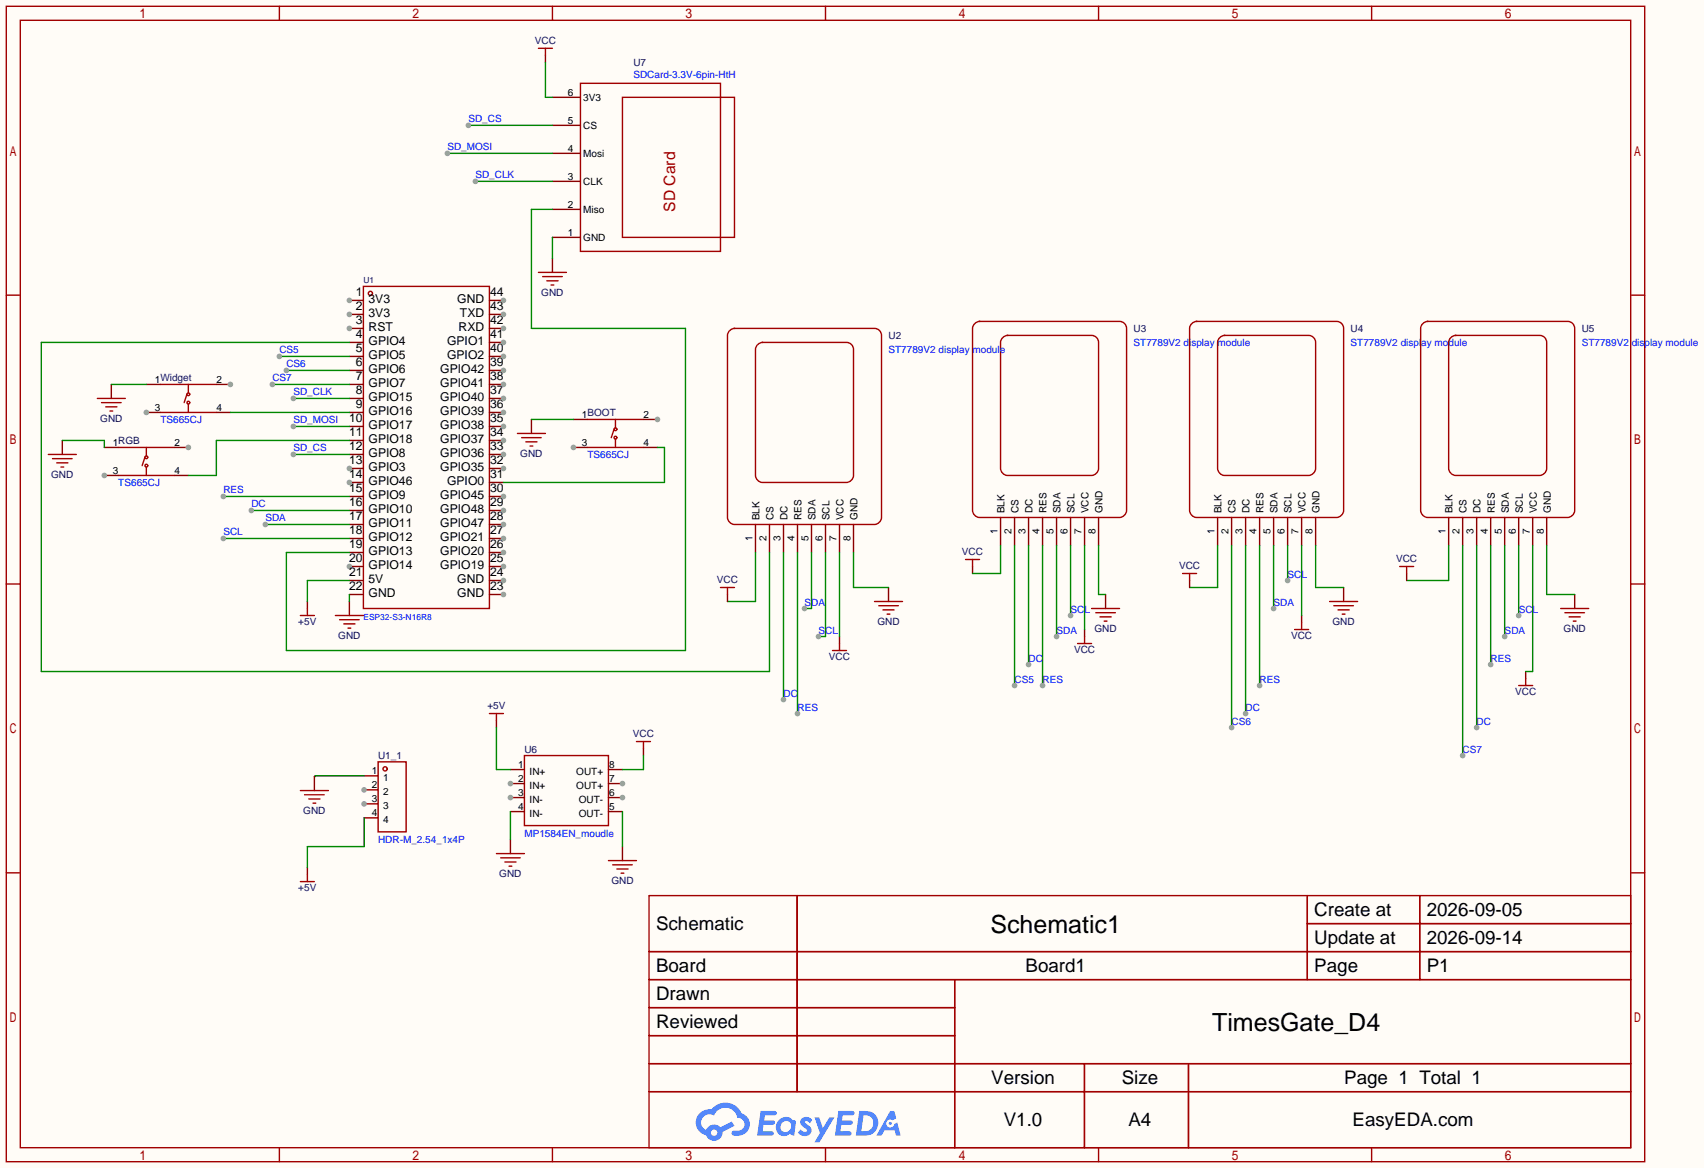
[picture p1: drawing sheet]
<svg xmlns="http://www.w3.org/2000/svg" width="309mm" height="212mm" viewBox="0 0 309 212" stroke-linecap="round" stroke-linejoin="round" font-family="sans-serif">
<path d="M0 0h309.1v211.8h-309.1z" fill="#fffcf7"/>
<g fill="none" stroke="#a10000" stroke-width=".25">
<path d="M1.1 1.1h297.2v209.6h-297.2zM3.7 3.7h292.1v204.5h-292.1zM50.7 1.1v2.6M100.2 1.1v2.6M149.7 1.1v2.6M199.3 1.1v2.6M248.8 1.1v2.6M1.1 53.5h2.6M295.8 53.5h2.5M1.1 105.9h2.6M295.8 105.9h2.5M1.1 158.3h2.6"/>
<path d="M295.8 158.3h2.5M117.7 162.4h178.1v45.8h-178.1zM117.7 172.6h178.1M117.7 177.7h178.1M144.6 162.4v35.6M173.2 177.7v30.5M237.1 162.4v15.3M237.1 167.5h58.7M257.5 162.4v15.3M117.7 182.8h55.5M117.7 192.9h178.1M117.7 187.8h55.5"/>
<path d="M117.7 198h178.1M196.7 192.9v15.3M215.6 192.9v15.3M50.7 208.2v2.5M100.2 208.2v2.5M149.7 208.2v2.5M199.3 208.2v2.5M248.8 208.2v2.5"/>
</g>
<g fill="#5487ff">
<path d="M145.5 202.8a1.3 1.3 0 0 1 1.8 .3l-.4 .6a.54 .54 0 0 0-.9-.2l.1 .2a1.58 1.58 0 0 1 1.1 1.6 1.43 1.43 0 0 1-2.5 .1l.5-.6a.64 .64 0 0 0 .5 .5 .64 .64 0 0 0 .7-.3l-.2-.2a1.6 1.6 0 0 1-1-1.6z"/>
<path d="M147.7 202.7h.9l.7 1.9 1.1-1.9h.9l-2.7 4.5h-.9l1-1.7z"/>
<path d="M138 201.5h1.6a1.31 1.31 0 0 1 1.2 .2 .4 .4 0 0 1-.3 .6h-1.8l-.1 .9h1.6a.4 .4 0 0 1 .4 .4 .4 .4 0 0 1-.4 .4h-1.7l-.2 1.2h.8a1.23 1.23 0 0 1 1.2 .2 .39 .39 0 0 1-.3 .6h-2.7z"/>
<path d="M152.1 201.5h1.6a1.32 1.32 0 0 1 1.3 .2 .39 .39 0 0 1-.4 .6h-1.7l-.2 .9h1.7a.4 .4 0 0 1 .3 .4 .4 .4 0 0 1-.4 .4h-1.7l-.2 1.2h.8a1.23 1.23 0 0 1 1.2 .2 .39 .39 0 0 1-.3 .6h-2.7z"/>
<path d="M161.5 201.5h.7l.4 1.3-.7 .4a.75 .75 0 0 0-1.1 .3 .75 .75 0 0 0 .5 1 .75 .75 0 0 0 .9-.6l.6-.3 .6 2.4h-.9l-.2-1h-1.9l-.5 1h-.9z"/>
<path d="M155.9 201.5l-.7 4.5h1.5a2.27 2.27 0 0 0 2.6-2.3 2.27 2.27 0 0 0-2.7-2.2zM156.6 202.3a1.5 1.5 0 0 1 1.8 1.5 1.5 1.5 0 0 1-1.9 1.4h-.3z"/>
<path d="M141.3 203.1a1.62 1.62 0 0 0-.4 2.1 1.62 1.62 0 0 0 2 .7l.4-.3 .3 .3 .5 .1 .3-2.5-.2-.3h-.4a1.58 1.58 0 0 0-2.5-.1zM141.9 203.6a.99 .99 0 0 1 1.6 .3 .99 .99 0 0 1-.9 1.4 .94 .94 0 0 1-1-.5 .94 .94 0 0 1 .3-1.2z"/>
<path d="M126.9 201.9a2.37 2.37 0 0 0 1.2 4 1.54 1.54 0 0 0 1.7 1 1.54 1.54 0 0 0 1.3-1.6l2.1-1.1-.5-.8-2 1.1a1.57 1.57 0 0 0-2.6 .4 1.5 1.5 0 0 1-.8-2.1 1.5 1.5 0 0 1 2.2-.5 2.23 2.23 0 0 1 2.3-1.4 2.23 2.23 0 0 1 2 1.8 1.16 1.16 0 0 1 1.2 1.1 1.16 1.16 0 0 1-1 1.3h-.7a.47 .47 0 0 0-.6 .3 .47 .47 0 0 0 .4 .6 2.23 2.23 0 0 0 2.3-.7 2.23 2.23 0 0 0 .4-2.3 2.16 2.16 0 0 0-1.3-1.1 3.2 3.2 0 0 0-5.4-.7l-1.2 .1zM129 205.4a.58 .58 0 0 1 1.1 0 .58 .58 0 0 1-1.1 0z"/>
<circle cx="161.5" cy="203.8" r=".28"/>
</g>
<g fill="none" stroke="#a10000" stroke-width=".25">
<path d="M65.9 51.9h22.9v58.5h-22.9z"/>
<circle cx="67.2" cy="53.2" r=".38"/>
</g>
<path d="M63.4 54.5h2.5" fill="none" stroke="#870000" stroke-width=".25"/>
<circle cx="63.4" cy="54.5" r=".51" fill="#999"/>
<path d="M63.4 57h2.5" fill="none" stroke="#870000" stroke-width=".25"/>
<circle cx="63.4" cy="57" r=".51" fill="#999"/>
<path d="M63.4 59.6h2.5" fill="none" stroke="#870000" stroke-width=".25"/>
<circle cx="63.4" cy="59.6" r=".51" fill="#999"/>
<path d="M63.4 62.1h2.5M63.4 64.6h2.5M63.4 67.2h2.5M63.4 69.7h2.5M63.4 72.3h2.5M63.4 74.8h2.5M63.4 77.3h2.5M63.4 79.9h2.5M63.4 82.4h2.5M63.4 85h2.5" fill="none" stroke="#870000" stroke-width=".25"/>
<circle cx="63.4" cy="85" r=".51" fill="#999"/>
<path d="M63.4 87.5h2.5" fill="none" stroke="#870000" stroke-width=".25"/>
<circle cx="63.4" cy="87.5" r=".51" fill="#999"/>
<path d="M63.4 90h2.5M63.4 92.6h2.5M63.4 95.1h2.5M63.4 97.7h2.5M63.4 100.2h2.5M63.4 102.7h2.5" fill="none" stroke="#870000" stroke-width=".25"/>
<circle cx="63.4" cy="102.7" r=".51" fill="#999"/>
<path d="M63.4 105.3h2.5M63.4 107.8h2.5M88.8 107.8h2.5" fill="none" stroke="#870000" stroke-width=".25"/>
<circle cx="91.3" cy="107.8" r=".51" fill="#999"/>
<path d="M88.8 105.3h2.5" fill="none" stroke="#870000" stroke-width=".25"/>
<circle cx="91.3" cy="105.3" r=".51" fill="#999"/>
<path d="M88.8 102.7h2.5" fill="none" stroke="#870000" stroke-width=".25"/>
<circle cx="91.3" cy="102.7" r=".51" fill="#999"/>
<path d="M88.8 100.2h2.5" fill="none" stroke="#870000" stroke-width=".25"/>
<circle cx="91.3" cy="100.2" r=".51" fill="#999"/>
<path d="M88.8 97.7h2.5" fill="none" stroke="#870000" stroke-width=".25"/>
<circle cx="91.3" cy="97.7" r=".51" fill="#999"/>
<path d="M88.8 95.1h2.5" fill="none" stroke="#870000" stroke-width=".25"/>
<circle cx="91.3" cy="95.1" r=".51" fill="#999"/>
<path d="M88.8 92.6h2.5" fill="none" stroke="#870000" stroke-width=".25"/>
<circle cx="91.3" cy="92.6" r=".51" fill="#999"/>
<path d="M88.8 90h2.5" fill="none" stroke="#870000" stroke-width=".25"/>
<circle cx="91.3" cy="90" r=".51" fill="#999"/>
<path d="M88.8 87.5h2.5M88.8 85h2.5" fill="none" stroke="#870000" stroke-width=".25"/>
<circle cx="91.3" cy="85" r=".51" fill="#999"/>
<path d="M88.8 82.4h2.5" fill="none" stroke="#870000" stroke-width=".25"/>
<circle cx="91.3" cy="82.4" r=".51" fill="#999"/>
<path d="M88.8 79.9h2.5" fill="none" stroke="#870000" stroke-width=".25"/>
<circle cx="91.3" cy="79.9" r=".51" fill="#999"/>
<path d="M88.8 77.3h2.5" fill="none" stroke="#870000" stroke-width=".25"/>
<circle cx="91.3" cy="77.3" r=".51" fill="#999"/>
<path d="M88.8 74.8h2.5" fill="none" stroke="#870000" stroke-width=".25"/>
<circle cx="91.3" cy="74.8" r=".51" fill="#999"/>
<path d="M88.8 72.3h2.5" fill="none" stroke="#870000" stroke-width=".25"/>
<circle cx="91.3" cy="72.3" r=".51" fill="#999"/>
<path d="M88.8 69.7h2.5" fill="none" stroke="#870000" stroke-width=".25"/>
<circle cx="91.3" cy="69.7" r=".51" fill="#999"/>
<path d="M88.8 67.2h2.5" fill="none" stroke="#870000" stroke-width=".25"/>
<circle cx="91.3" cy="67.2" r=".51" fill="#999"/>
<path d="M88.8 64.6h2.5" fill="none" stroke="#870000" stroke-width=".25"/>
<circle cx="91.3" cy="64.6" r=".51" fill="#999"/>
<path d="M88.8 62.1h2.5" fill="none" stroke="#870000" stroke-width=".25"/>
<circle cx="91.3" cy="62.1" r=".51" fill="#999"/>
<path d="M88.8 59.6h2.5" fill="none" stroke="#870000" stroke-width=".25"/>
<circle cx="91.3" cy="59.6" r=".51" fill="#999"/>
<path d="M88.8 57h2.5" fill="none" stroke="#870000" stroke-width=".25"/>
<circle cx="91.3" cy="57" r=".51" fill="#999"/>
<path d="M88.8 54.5h2.5" fill="none" stroke="#870000" stroke-width=".25"/>
<circle cx="91.3" cy="54.5" r=".51" fill="#999"/>
<g fill="none" stroke="#870000" stroke-width=".25">
<path d="M26.5 69.7h2.6M39.2 69.7h2.6M137 95.1v5.1M139.6 95.1v5.1M142.1 95.1v5.1M144.7 95.1v5.1M147.2 95.1v5.1M149.7 95.1v5.1M152.3 95.1v5.1M154.8 95.1v5.1M181.5 93.9v5M184 93.9v5"/>
<path d="M186.6 93.9v5M189.1 93.9v5M191.6 93.9v5M194.2 93.9v5M196.7 93.9v5M199.3 93.9v5M220.9 93.9v5M223.4 93.9v5M225.9 93.9v5M228.5 93.9v5M231 93.9v5M233.6 93.9v5"/>
<path d="M236.1 93.9v5M238.6 93.9v5M262.8 93.9v5M265.3 93.9v5M267.8 93.9v5M270.4 93.9v5M272.9 93.9v5M275.5 93.9v5M278 93.9v5M280.5 93.9v5"/>
</g>
<g fill="none" stroke="#a10000" stroke-width=".25">
<path d="M176.7 58.8l.3-.3 .7-.2h25.4a1.27 1.27 0 0 1 1.2 1.3v33a1.35 1.35 0 0 1-1.2 1.3h-25.4a1.35 1.35 0 0 1-1.3-1.3v-33zM216.1 58.8l.3-.3 .6-.2h25.4a1.27 1.27 0 0 1 1.3 1.3v33a1.35 1.35 0 0 1-1.3 1.3h-25.4a1.35 1.35 0 0 1-1.2-1.3v-33zM258 58.8l.3-.3 .7-.2h25.4a1.27 1.27 0 0 1 1.2 1.3v33a1.35 1.35 0 0 1-1.2 1.3h-25.4a1.35 1.35 0 0 1-1.3-1.3v-33zM29.1 69.7h10.1M29.1 74.8h10.1M33.9 71.5l-.5 1.5M34.2 69.7v1.5M34.2 73.3v1.5M132.2 60.1l.3-.3 .7-.2h25.4a1.27 1.27 0 0 1 1.3 1.2v33.1a1.35 1.35 0 0 1-1.3 1.2h-25.4a1.35 1.35 0 0 1-1.2-1.2v-33.1zM137.3 62.6l.3-.3 .7-.2h15.2a1.27 1.27 0 0 1 1.3 1.3v22.8a1.35 1.35 0 0 1-1.3 1.3h-15.2a1.35 1.35 0 0 1-1.3-1.3v-22.8zM181.8 61.4l.3-.3 .7-.3h15.2a1.27 1.27 0 0 1 1.3 1.3v22.9a1.35 1.35 0 0 1-1.3 1.2h-15.2a1.35 1.35 0 0 1-1.3-1.2v-22.9zM221.1 61.4l.3-.3 .7-.3h15.3a1.27 1.27 0 0 1 1.2 1.3v22.9a1.35 1.35 0 0 1-1.2 1.2h-15.3a1.35 1.35 0 0 1-1.2-1.2v-22.9z"/>
<path d="M263 61.4l.3-.3 .7-.3h15.3a1.27 1.27 0 0 1 1.2 1.3v22.9a1.35 1.35 0 0 1-1.2 1.2h-15.3a1.35 1.35 0 0 1-1.2-1.2v-22.9z"/>
<circle cx="34.2" cy="73" r=".25"/>
<circle cx="34.2" cy="71.5" r=".25"/>
</g>
<circle cx="41.8" cy="69.7" r=".51" fill="#999"/>
<path d="M26.5 74.8h2.6" fill="none" stroke="#870000" stroke-width=".25"/>
<circle cx="26.5" cy="74.8" r=".51" fill="#999"/>
<path d="M39.2 74.8h2.6M18.9 81.2h2.6M31.6 81.2h2.6" fill="none" stroke="#870000" stroke-width=".25"/>
<g fill="none" stroke="#a10000" stroke-width=".25">
<path d="M21.5 81.2h10.1M21.5 86.2h10.1M26.3 82.9l-.5 1.6M26.5 81.2v1.5M26.5 84.7v1.5"/>
<circle cx="26.5" cy="82.9" r=".25"/>
<circle cx="26.5" cy="84.5" r=".25"/>
</g>
<circle cx="34.2" cy="81.2" r=".51" fill="#999"/>
<path d="M18.9 86.2h2.6" fill="none" stroke="#870000" stroke-width=".25"/>
<circle cx="18.9" cy="86.2" r=".51" fill="#999"/>
<path d="M104 76.1h2.6M116.7 76.1h2.6M31.6 86.2h2.6" fill="none" stroke="#870000" stroke-width=".25"/>
<g fill="none" stroke="#a10000" stroke-width=".25">
<path d="M106.6 76.1h10.1M111.4 77.9l-.5 1.5M111.6 76.1v1.5M111.6 79.6v1.6M106.6 81.2h10.1"/>
<circle cx="111.6" cy="79.4" r=".25"/>
<circle cx="111.6" cy="77.9" r=".25"/>
</g>
<circle cx="119.3" cy="76.1" r=".51" fill="#999"/>
<path d="M104 81.2h2.6" fill="none" stroke="#870000" stroke-width=".25"/>
<circle cx="104" cy="81.2" r=".51" fill="#999"/>
<path d="M100.2 17.7h5.1M100.2 38h5.1M100.2 32.9h5.1M100.2 27.8h5.1M100.2 22.7h5.1M100.2 43.1h5.1M11.3 79.9v2.5M20.2 69.7v2.6M96.4 76.1v2.5M116.7 81.2h2.6M152.3 115.4v1.3M161.2 106.6v2.5" fill="none" stroke="#870000" stroke-width=".25"/>
<g fill="none" stroke="#a10000" stroke-width=".25">
<path d="M105.3 15.1h25.4v30.5h-25.4zM112.9 17.7h20.3v25.4h-20.3zM17.7 72.3h5M18.4 73h3.6M19.2 73.8h2M19.9 74.5h.5M93.9 78.6h5M94.6 79.4h3.6M8.8 82.4h5M9.5 83.2h3.6M10.3 83.9h2M11 84.7h.6"/>
<path d="M95.4 80.1h2M96.1 80.9h.5M151 118h2.5M152.3 116.7v1.3M158.6 109.1h5.1M159.4 109.9h3.5M160.1 110.6h2.1M160.9 111.4h.5"/>
</g>
<path d="M11.3 79.9h7.6v1.3M20.2 69.7h6.3M41.8 74.8h21.6M63.4 62.1h-55.9v59.7h132.1v-21.6M63.4 79.9h-24.2v6.3h-5M96.4 76.1h7.6M45.6 92.6h17.8M119.3 81.2h1.2v6.3h-29.2M137 100.2v8.9h-5M152.3 100.2v15.2M154.8 100.2v6.4h6.4" fill="none" stroke="#008700" stroke-width=".25"/>
<circle cx="45.6" cy="92.6" r=".51" fill="#999"/>
<path d="M142.1 100.2v26.7" fill="none" stroke="#008700" stroke-width=".25"/>
<circle cx="142.1" cy="126.9" r=".51" fill="#999"/>
<path d="M40.5 90h22.9" fill="none" stroke="#008700" stroke-width=".25"/>
<circle cx="40.5" cy="90" r=".51" fill="#999"/>
<path d="M144.7 100.2v29.2" fill="none" stroke="#008700" stroke-width=".25"/>
<circle cx="144.7" cy="129.4" r=".51" fill="#999"/>
<path d="M48.1 95.1h15.3" fill="none" stroke="#008700" stroke-width=".25"/>
<circle cx="48.1" cy="95.1" r=".51" fill="#999"/>
<path d="M147.2 100.2v10.2h-1.3" fill="none" stroke="#008700" stroke-width=".25"/>
<circle cx="145.9" cy="110.4" r=".51" fill="#999"/>
<path d="M40.5 97.7h22.9" fill="none" stroke="#008700" stroke-width=".25"/>
<circle cx="40.5" cy="97.7" r=".51" fill="#999"/>
<path d="M149.7 100.2v15.2h-1.2" fill="none" stroke="#008700" stroke-width=".25"/>
<circle cx="148.5" cy="115.4" r=".51" fill="#999"/>
<path d="M63.4 109.1v2.5M196.7 114.2v1.2M200.5 107.8v2.6M236.1 111.6v1.3M243.7 106.6v2.5M285.6 107.8v2.6M276.7 121.8v1.3" fill="none" stroke="#870000" stroke-width=".25"/>
<g fill="none" stroke="#a10000" stroke-width=".25">
<path d="M60.8 111.6h5.1M61.6 112.4h3.6M62.4 113.2h2M63.1 113.9h.5M195.5 116.7h2.5M196.7 115.4v1.3M198 110.4h5.1M198.8 111.1h3.5M199.5 111.9h2M200.3 112.6h.5M234.8 114.2h2.6M236.1 112.9v1.3"/>
<path d="M241.2 109.1h5.1M241.9 109.9h3.6M242.7 110.6h2M243.5 111.4h.5M283.1 110.4h5.1M283.8 111.1h3.6M284.6 111.9h2M285.4 112.6h.5M275.5 124.3h2.5M276.7 123.1v1.2"/>
</g>
<path d="M196.7 98.9v15.3M199.3 98.9v8.9h1.2M236.1 98.9v12.7M238.6 98.9v7.7h5.1M275.5 98.9v12.7M278 98.9v22.9h-1.3M280.5 98.9v8.9h5.1" fill="none" stroke="#008700" stroke-width=".25"/>
<circle cx="275.5" cy="111.6" r=".51" fill="#999"/>
<path d="M233.6 98.9v6.4" fill="none" stroke="#008700" stroke-width=".25"/>
<circle cx="233.6" cy="105.3" r=".51" fill="#999"/>
<path d="M194.2 98.9v12.7" fill="none" stroke="#008700" stroke-width=".25"/>
<circle cx="194.2" cy="111.6" r=".51" fill="#999"/>
<path d="M191.6 98.9v16.5" fill="none" stroke="#008700" stroke-width=".25"/>
<circle cx="191.6" cy="115.4" r=".51" fill="#999"/>
<path d="M231 98.9v11.5" fill="none" stroke="#008700" stroke-width=".25"/>
<circle cx="231" cy="110.4" r=".51" fill="#999"/>
<path d="M272.9 98.9v16.5" fill="none" stroke="#008700" stroke-width=".25"/>
<circle cx="272.9" cy="115.4" r=".51" fill="#999"/>
<path d="M189.1 98.9v25.4" fill="none" stroke="#008700" stroke-width=".25"/>
<circle cx="189.1" cy="124.3" r=".51" fill="#999"/>
<path d="M228.5 98.9v25.4" fill="none" stroke="#008700" stroke-width=".25"/>
<circle cx="228.5" cy="124.3" r=".51" fill="#999"/>
<path d="M270.4 98.9v21.6" fill="none" stroke="#008700" stroke-width=".25"/>
<circle cx="270.4" cy="120.5" r=".51" fill="#999"/>
<path d="M186.6 98.9v21.6" fill="none" stroke="#008700" stroke-width=".25"/>
<circle cx="186.6" cy="120.5" r=".51" fill="#999"/>
<path d="M225.9 98.9v30.5" fill="none" stroke="#008700" stroke-width=".25"/>
<circle cx="225.9" cy="129.4" r=".51" fill="#999"/>
<path d="M267.8 98.9v33.1" fill="none" stroke="#008700" stroke-width=".25"/>
<circle cx="267.8" cy="132" r=".51" fill="#999"/>
<path d="M50.7 64.6h12.7" fill="none" stroke="#008700" stroke-width=".25"/>
<circle cx="50.7" cy="64.6" r=".51" fill="#999"/>
<path d="M184 98.9v25.4" fill="none" stroke="#008700" stroke-width=".25"/>
<circle cx="184" cy="124.3" r=".51" fill="#999"/>
<path d="M51.9 67.2h11.5" fill="none" stroke="#008700" stroke-width=".25"/>
<circle cx="51.9" cy="67.2" r=".51" fill="#999"/>
<path d="M223.4 98.9v33.1" fill="none" stroke="#008700" stroke-width=".25"/>
<circle cx="223.4" cy="132" r=".51" fill="#999"/>
<path d="M49.4 69.7h14" fill="none" stroke="#008700" stroke-width=".25"/>
<circle cx="49.4" cy="69.7" r=".51" fill="#999"/>
<path d="M265.3 98.9v38.1" fill="none" stroke="#008700" stroke-width=".25"/>
<circle cx="265.3" cy="137" r=".51" fill="#999"/>
<path d="M220.9 98.9v7.7h-5.1M262.8 98.9v6.4h-7.7" fill="none" stroke="#008700" stroke-width=".25"/>
<g fill="none" stroke="#a10000" stroke-width=".25">
<path d="M68.6 138.2h5.1v12.7h-5.1z"/>
<circle cx="69.8" cy="139.4" r=".38"/>
</g>
<path d="M66 140.7h2.6M66 143.3h2.6" fill="none" stroke="#870000" stroke-width=".25"/>
<circle cx="66" cy="143.3" r=".51" fill="#999"/>
<path d="M66 145.8h2.6" fill="none" stroke="#870000" stroke-width=".25"/>
<circle cx="66" cy="145.8" r=".51" fill="#999"/>
<path d="M92.6 139.6h2.5M66 148.3h2.6M92.6 142.1h2.5" fill="none" stroke="#870000" stroke-width=".25"/>
<path d="M95.1 137h15.3v12.7h-15.3z" fill="none" stroke="#a10000" stroke-width=".25"/>
<circle cx="92.6" cy="142.1" r=".51" fill="#999"/>
<path d="M92.6 144.7h2.5" fill="none" stroke="#870000" stroke-width=".25"/>
<circle cx="92.6" cy="144.7" r=".51" fill="#999"/>
<path d="M92.6 147.2h2.5M110.4 147.2h2.5M110.4 144.7h2.5" fill="none" stroke="#870000" stroke-width=".25"/>
<circle cx="112.9" cy="144.7" r=".51" fill="#999"/>
<path d="M110.4 142.1h2.5" fill="none" stroke="#870000" stroke-width=".25"/>
<circle cx="112.9" cy="142.1" r=".51" fill="#999"/>
<g fill="none" stroke="#870000" stroke-width=".25">
<path d="M98.9 10v1.3M100.2 46.9v2.5M55.8 109.1v1.3M132 107.8v1.3M176.4 102.7v1.3M215.8 105.3v1.3M255.1 104v1.3M90 130.7v1.3M110.4 139.6h2.5M116.7 135.8v1.2M55.8 157.4v1.2M57 140.8v2.6"/>
<path d="M92.6 152.3v2.5M112.9 153.5v2.6"/>
</g>
<g fill="none" stroke="#a10000" stroke-width=".25">
<path d="M97.7 8.8h2.5M98.9 8.8v1.2M97.7 49.4h5M98.4 50.2h3.6M99.2 50.9h2M99.9 51.7h.6M54.5 111.6h2.5M55.8 110.4v1.2M130.7 106.6h2.5M132 106.6v1.2M175.1 101.5h2.6M176.4 101.5v1.2"/>
<path d="M214.5 104h2.5M215.8 104v1.3M253.9 102.7h2.5M255.1 102.7v1.3M88.8 129.4h2.5M90 129.4v1.3M115.4 134.5h2.6M116.7 134.5v1.3M54.5 159.9h2.5M54.5 143.4h5.1M55.2 144.1h3.6M55.8 158.6v1.3"/>
<path d="M56 144.9h2M56.8 145.7h.5M90 154.8h5.1M90.8 155.6h3.6M91.6 156.3h2M92.3 157.1h.5M110.4 156.1h5M111.1 156.8h3.6M111.9 157.6h2M112.6 158.4h.6"/>
</g>
<path d="M98.9 11.3v6.4h1.3M85 22.7h15.2M100.2 43.1v3.8M181.5 98.9v5.1h-5.1M63.4 105.3h-7.6v3.8M90 132v7.6h2.6M116.7 137v2.6h-3.8M66 140.7h-8.9l-.1 .1M92.6 147.2v5.1M112.9 147.2v6.3" fill="none" stroke="#008700" stroke-width=".25"/>
<circle cx="85" cy="22.7" r=".51" fill="#999"/>
<path d="M53.2 82.4h10.2" fill="none" stroke="#008700" stroke-width=".25"/>
<circle cx="53.2" cy="82.4" r=".51" fill="#999"/>
<path d="M53.2 77.3h10.2" fill="none" stroke="#008700" stroke-width=".25"/>
<circle cx="53.2" cy="77.3" r=".51" fill="#999"/>
<path d="M81.2 27.8h19" fill="none" stroke="#008700" stroke-width=".25"/>
<circle cx="81.2" cy="27.8" r=".51" fill="#999"/>
<path d="M53.2 72.3h10.2" fill="none" stroke="#008700" stroke-width=".25"/>
<circle cx="53.2" cy="72.3" r=".51" fill="#999"/>
<path d="M86.2 32.9h14" fill="none" stroke="#008700" stroke-width=".25"/>
<circle cx="86.2" cy="32.9" r=".51" fill="#999"/>
<path d="M100.2 38h-3.8v21.6h27.9v58.4h-72.4v-17.8h11.5M63.4 107.8v1.3M66 148.3v5.2h-10.2v3.9" fill="none" stroke="#008700" stroke-width=".25"/>
<g font-size="4.5">
<text x="179.6" y="169.2">Schematic1</text>
<text x="219.9" y="187">TimesGate_D4</text>
</g>
<g font-size="3.4">
<text x="238.4" y="166.1">Create at</text>
<text x="258.8" y="166.1">2026-09-05</text>
<text x="119" y="168.7">Schematic</text>
<text x="238.4" y="171.2">Update at</text>
<text x="258.8" y="171.2">2026-09-14</text>
<text x="119" y="176.3">Board</text>
<text x="186" y="176.3">Board1</text>
<text x="238.4" y="176.3">Page</text>
<text x="258.8" y="176.3">P1</text>
<text x="119" y="181.4">Drawn</text>
<text x="119" y="186.5">Reviewed</text>
<text x="179.8" y="196.6">Version</text>
<text x="203.5" y="196.6">Size</text>
<text x="243.8" y="196.6">Page 1 Total 1</text>
<text x="182.1" y="204.2">V1.0</text>
<text x="204.7" y="204.2">A4</text>
<text x="245.3" y="204.2">EasyEDA.com</text>
</g>
<text font-size="2.8" fill="#a00000" x="122.4" y="38.4" transform="rotate(-90 122.4 38.4)">SD Card</text>
<g font-size="2.2">
<text x="64.6" y="53.7">1</text>
<text x="88.9" y="53.7">44</text>
<text x="64.6" y="56.2">2</text>
<text x="64.6" y="58.8">3</text>
<text x="66.9" y="55">3V3</text>
<text x="66.9" y="57.5">3V3</text>
<text x="82.9" y="55">GND</text>
<text x="83.4" y="57.5">TXD</text>
<text x="88.9" y="58.8">42</text>
<text x="88.9" y="56.2">43</text>
<text x="64.6" y="61.3">4</text>
<text x="64.6" y="63.8">5</text>
<text x="66.9" y="60">RST</text>
<text x="66.9" y="62.6">GPIO4</text>
<text x="66.9" y="65.1">GPIO5</text>
<text x="81.1" y="65.1">GPIO2</text>
<text x="81.1" y="62.6">GPIO1</text>
<text x="83.2" y="60">RXD</text>
<text x="88.9" y="63.8">40</text>
<text x="88.9" y="61.3">41</text>
<text x="64.6" y="66.4">6</text>
<text x="64.6" y="68.9">7</text>
<text x="64.6" y="71.5">8</text>
<text x="66.9" y="67.7">GPIO6</text>
<text x="66.9" y="70.2">GPIO7</text>
<text x="79.9" y="70.2">GPIO41</text>
<text x="79.9" y="67.7">GPIO42</text>
<text x="88.9" y="71.5">37</text>
<text x="88.9" y="68.9">38</text>
<text x="88.9" y="66.4">39</text>
<text x="63.3" y="76.5">10</text>
<text x="64.6" y="74">9</text>
<text x="66.9" y="72.7">GPIO15</text>
<text x="66.9" y="75.3">GPIO16</text>
<text x="66.9" y="77.8">GPIO17</text>
<text x="79.9" y="77.8">GPIO38</text>
<text x="79.9" y="75.3">GPIO39</text>
<text x="79.9" y="72.7">GPIO40</text>
<text x="88.9" y="76.5">35</text>
<text x="88.9" y="74">36</text>
<text x="63.3" y="79.1">11</text>
<text x="63.3" y="81.6">12</text>
<text x="66.9" y="80.4">GPIO18</text>
<text x="66.9" y="82.9">GPIO8</text>
<text x="79.9" y="82.9">GPIO36</text>
<text x="79.9" y="80.4">GPIO37</text>
<text x="88.9" y="81.6">33</text>
<text x="88.9" y="79.1">34</text>
<text x="63.3" y="84.2">13</text>
<text x="63.3" y="86.7">14</text>
<text x="63.3" y="89.2">15</text>
<text x="66.9" y="85.4">GPIO3</text>
<text x="66.9" y="88">GPIO46</text>
<text x="79.9" y="85.4">GPIO35</text>
<text x="81.1" y="88">GPIO0</text>
<text x="88.9" y="89.2">30</text>
<text x="88.9" y="86.7">31</text>
<text x="88.9" y="84.2">32</text>
<text x="63.3" y="91.8">16</text>
<text x="63.3" y="94.3">17</text>
<text x="66.9" y="90.5">GPIO9</text>
<text x="66.9" y="93.1">GPIO10</text>
<text x="66.9" y="95.6">GPIO11</text>
<text x="79.9" y="95.6">GPIO47</text>
<text x="79.9" y="93.1">GPIO48</text>
<text x="79.9" y="90.5">GPIO45</text>
<text x="88.9" y="94.3">28</text>
<text x="88.9" y="91.8">29</text>
<text x="63.3" y="96.9">18</text>
<text x="63.3" y="99.4">19</text>
<text x="63.3" y="101.9">20</text>
<text x="66.9" y="98.1">GPIO12</text>
<text x="66.9" y="100.7">GPIO13</text>
<text x="79.9" y="100.7">GPIO20</text>
<text x="79.9" y="98.1">GPIO21</text>
<text x="88.9" y="101.9">25</text>
<text x="88.9" y="99.4">26</text>
<text x="88.9" y="96.9">27</text>
<text x="63.3" y="104.5">21</text>
<text x="63.3" y="107">22</text>
<text x="66.9" y="103.2">GPIO14</text>
<text x="66.9" y="105.8">5V</text>
<text x="79.9" y="103.2">GPIO19</text>
<text x="82.9" y="105.8">GND</text>
<text x="88.9" y="107">23</text>
<text x="88.9" y="104.5">24</text>
<text x="66.9" y="108.3">GND</text>
<text x="82.9" y="108.3">GND</text>
</g>
<g font-size="1.8" fill="#000080">
<text x="97" y="8">VCC</text>
<text x="114.9" y="12">U7</text>
<text x="98.2" y="53.7">GND</text>
<text x="161.2" y="61.6">U2</text>
<text x="205.6" y="60.3">U3</text>
<text x="245" y="60.3">U4</text>
<text x="286.9" y="60.3">U5</text>
<text x="18.2" y="76.5">GND</text>
<text x="94.4" y="82.9">GND</text>
<text x="9.3" y="86.7">GND</text>
<text x="174.5" y="100.7">VCC</text>
<text x="253.2" y="101.9">VCC</text>
<text x="130" y="105.8">VCC</text>
<text x="213.9" y="103.2">VCC</text>
<text x="54.1" y="113.4">+5V</text>
<text x="159.1" y="113.4">GND</text>
<text x="241.7" y="113.4">GND</text>
<text x="61.4" y="115.9">GND</text>
<text x="150.4" y="119.7">VCC</text>
<text x="194.8" y="118.5">VCC</text>
<text x="198.5" y="114.6">GND</text>
<text x="234.2" y="115.9">VCC</text>
<text x="283.6" y="114.6">GND</text>
<text x="88.4" y="128.6">+5V</text>
<text x="274.8" y="126.1">VCC</text>
<text x="68.6" y="137.6">U1_1</text>
<text x="95.1" y="136.5">U6</text>
<text x="114.8" y="133.7">VCC</text>
<text x="55" y="147.7">GND</text>
<text x="54.1" y="161.6">+5V</text>
<text x="90.6" y="159.1">GND</text>
<text x="110.9" y="160.4">GND</text>
</g>
<g font-size="1.8">
<text x="103" y="17.3">6</text>
<text x="103" y="22.4">5</text>
<text x="105.8" y="23.4">CS</text>
<text x="105.8" y="18.4">3V3</text>
<text x="103" y="27.5">4</text>
<text x="105.8" y="28.5">Mosi</text>
<text x="103" y="32.6">3</text>
<text x="105.8" y="33.6">CLK</text>
<text x="103" y="37.7">2</text>
<text x="105.8" y="38.7">Miso</text>
<text x="103" y="42.7">1</text>
<text x="105.8" y="43.8">GND</text>
<text x="28.1" y="69.4">1Widget</text>
<text x="39.2" y="69.4">2</text>
<text x="28.1" y="74.5">3</text>
<text x="39.2" y="74.5">4</text>
<text x="105.5" y="75.8">1BOOT</text>
<text x="116.7" y="75.8">2</text>
<text x="20.5" y="80.8">1RGB</text>
<text x="31.6" y="80.8">2</text>
<text x="105.5" y="80.8">3</text>
<text x="116.7" y="80.8">4</text>
<text x="20.5" y="85.9">3</text>
<text x="31.6" y="85.9">4</text>
<text x="137.8" y="94.4" transform="rotate(-90 137.8 94.4)">BLK</text>
<text x="140.3" y="94.4" transform="rotate(-90 140.3 94.4)">CS</text>
<text x="142.8" y="94.4" transform="rotate(-90 142.8 94.4)">DC</text>
<text x="145.4" y="94.4" transform="rotate(-90 145.4 94.4)">RES</text>
<text x="147.9" y="94.4" transform="rotate(-90 147.9 94.4)">SDA</text>
<text x="150.5" y="94.4" transform="rotate(-90 150.5 94.4)">SCL</text>
<text x="153" y="94.4" transform="rotate(-90 153 94.4)">VCC</text>
<text x="155.5" y="94.4" transform="rotate(-90 155.5 94.4)">GND</text>
<text x="182.2" y="93.1" transform="rotate(-90 182.2 93.1)">BLK</text>
<text x="184.7" y="93.1" transform="rotate(-90 184.7 93.1)">CS</text>
<text x="187.3" y="93.1" transform="rotate(-90 187.3 93.1)">DC</text>
<text x="189.8" y="93.1" transform="rotate(-90 189.8 93.1)">RES</text>
<text x="192.4" y="93.1" transform="rotate(-90 192.4 93.1)">SDA</text>
<text x="194.9" y="93.1" transform="rotate(-90 194.9 93.1)">SCL</text>
<text x="197.4" y="93.1" transform="rotate(-90 197.4 93.1)">VCC</text>
<text x="200" y="93.1" transform="rotate(-90 200 93.1)">GND</text>
<text x="221.6" y="93.1" transform="rotate(-90 221.6 93.1)">BLK</text>
<text x="224.1" y="93.1" transform="rotate(-90 224.1 93.1)">CS</text>
<text x="226.7" y="93.1" transform="rotate(-90 226.7 93.1)">DC</text>
<text x="229.2" y="93.1" transform="rotate(-90 229.2 93.1)">RES</text>
<text x="231.7" y="93.1" transform="rotate(-90 231.7 93.1)">SDA</text>
<text x="234.3" y="93.1" transform="rotate(-90 234.3 93.1)">SCL</text>
<text x="236.8" y="93.1" transform="rotate(-90 236.8 93.1)">VCC</text>
<text x="239.4" y="93.1" transform="rotate(-90 239.4 93.1)">GND</text>
<text x="263.5" y="93.1" transform="rotate(-90 263.5 93.1)">BLK</text>
<text x="266" y="93.1" transform="rotate(-90 266 93.1)">CS</text>
<text x="268.6" y="93.1" transform="rotate(-90 268.6 93.1)">DC</text>
<text x="271.1" y="93.1" transform="rotate(-90 271.1 93.1)">RES</text>
<text x="273.6" y="93.1" transform="rotate(-90 273.6 93.1)">SDA</text>
<text x="276.2" y="93.1" transform="rotate(-90 276.2 93.1)">SCL</text>
<text x="278.7" y="93.1" transform="rotate(-90 278.7 93.1)">VCC</text>
<text x="281.3" y="93.1" transform="rotate(-90 281.3 93.1)">GND</text>
<text x="136.5" y="98.2" transform="rotate(-90 136.5 98.2)">1</text>
<text x="139" y="98.2" transform="rotate(-90 139 98.2)">2</text>
<text x="141.6" y="98.2" transform="rotate(-90 141.6 98.2)">3</text>
<text x="144.1" y="98.2" transform="rotate(-90 144.1 98.2)">4</text>
<text x="146.6" y="98.2" transform="rotate(-90 146.6 98.2)">5</text>
<text x="149.2" y="98.2" transform="rotate(-90 149.2 98.2)">6</text>
<text x="151.7" y="98.2" transform="rotate(-90 151.7 98.2)">7</text>
<text x="154.3" y="98.2" transform="rotate(-90 154.3 98.2)">8</text>
<text x="180.9" y="96.9" transform="rotate(-90 180.9 96.9)">1</text>
<text x="183.5" y="96.9" transform="rotate(-90 183.5 96.9)">2</text>
<text x="186" y="96.9" transform="rotate(-90 186 96.9)">3</text>
<text x="188.6" y="96.9" transform="rotate(-90 188.6 96.9)">4</text>
<text x="191.1" y="96.9" transform="rotate(-90 191.1 96.9)">5</text>
<text x="193.6" y="96.9" transform="rotate(-90 193.6 96.9)">6</text>
<text x="196.2" y="96.9" transform="rotate(-90 196.2 96.9)">7</text>
<text x="198.7" y="96.9" transform="rotate(-90 198.7 96.9)">8</text>
<text x="220.3" y="96.9" transform="rotate(-90 220.3 96.9)">1</text>
<text x="222.8" y="96.9" transform="rotate(-90 222.8 96.9)">2</text>
<text x="225.4" y="96.9" transform="rotate(-90 225.4 96.9)">3</text>
<text x="227.9" y="96.9" transform="rotate(-90 227.9 96.9)">4</text>
<text x="230.5" y="96.9" transform="rotate(-90 230.5 96.9)">5</text>
<text x="233" y="96.9" transform="rotate(-90 233 96.9)">6</text>
<text x="235.5" y="96.9" transform="rotate(-90 235.5 96.9)">7</text>
<text x="238.1" y="96.9" transform="rotate(-90 238.1 96.9)">8</text>
<text x="262.2" y="96.9" transform="rotate(-90 262.2 96.9)">1</text>
<text x="264.8" y="96.9" transform="rotate(-90 264.8 96.9)">2</text>
<text x="267.3" y="96.9" transform="rotate(-90 267.3 96.9)">3</text>
<text x="269.8" y="96.9" transform="rotate(-90 269.8 96.9)">4</text>
<text x="272.4" y="96.9" transform="rotate(-90 272.4 96.9)">5</text>
<text x="274.9" y="96.9" transform="rotate(-90 274.9 96.9)">6</text>
<text x="277.5" y="96.9" transform="rotate(-90 277.5 96.9)">7</text>
<text x="280" y="96.9" transform="rotate(-90 280 96.9)">8</text>
<text x="67.4" y="140.4">1</text>
<text x="67.4" y="142.9">2</text>
<text x="69.5" y="141.7">1</text>
<text x="94" y="139.3">1</text>
<text x="94" y="141.8">2</text>
<text x="96.1" y="140.5">IN+</text>
<text x="96.1" y="143.1">IN+</text>
<text x="104.5" y="143.1">OUT+</text>
<text x="104.5" y="140.5">OUT+</text>
<text x="110.5" y="141.8">7</text>
<text x="110.5" y="139.3">8</text>
<text x="67.4" y="145.5">3</text>
<text x="67.4" y="148">4</text>
<text x="69.5" y="144.2">2</text>
<text x="69.5" y="146.8">3</text>
<text x="69.5" y="149.3">4</text>
<text x="94" y="144.3">3</text>
<text x="94" y="146.9">4</text>
<text x="96.1" y="145.6">IN-</text>
<text x="96.1" y="148.2">IN-</text>
<text x="105" y="148.2">OUT-</text>
<text x="105" y="145.6">OUT-</text>
<text x="110.5" y="146.9">5</text>
<text x="110.5" y="144.3">6</text>
</g>
<g font-size="1.8" fill="#00f">
<text x="114.9" y="14.2">SDCard-3.3V-6pin-HtH</text>
<text x="85" y="22.2">SD_CS</text>
<text x="81.2" y="27.3">SD_MOSI</text>
<text x="86.2" y="32.3">SD_CLK</text>
<text x="50.7" y="64.1">CS5</text>
<text x="161.2" y="64.1">ST7789V2 display module</text>
<text x="205.6" y="62.8">ST7789V2 display module</text>
<text x="245" y="62.8">ST7789V2 display module</text>
<text x="286.9" y="62.8">ST7789V2 display module</text>
<text x="49.4" y="69.2">CS7</text>
<text x="51.9" y="66.6">CS6</text>
<text x="53.2" y="71.7">SD_CLK</text>
<text x="29.1" y="76.8">TS665CJ</text>
<text x="53.2" y="76.8">SD_MOSI</text>
<text x="53.2" y="81.9">SD_CS</text>
<text x="106.6" y="83.1">TS665CJ</text>
<text x="21.5" y="88.2">TS665CJ</text>
<text x="40.5" y="89.5">RES</text>
<text x="45.6" y="92">DC</text>
<text x="48.1" y="94.6">SDA</text>
<text x="40.5" y="97.1">SCL</text>
<text x="233.6" y="104.7">SCL</text>
<text x="145.9" y="109.8">SDA</text>
<text x="194.2" y="111.1">SCL</text>
<text x="231" y="109.8">SDA</text>
<text x="275.5" y="111.1">SCL</text>
<text x="148.5" y="114.9">SCL</text>
<text x="186.6" y="120">DC</text>
<text x="191.6" y="114.9">SDA</text>
<text x="270.4" y="120">RES</text>
<text x="272.9" y="114.9">SDA</text>
<text x="184" y="123.8">CS5</text>
<text x="189.1" y="123.8">RES</text>
<text x="228.5" y="123.8">RES</text>
<text x="142.1" y="126.3">DC</text>
<text x="144.7" y="128.9">RES</text>
<text x="223.4" y="131.4">CS6</text>
<text x="225.9" y="128.9">DC</text>
<text x="267.8" y="131.4">DC</text>
<text x="265.3" y="136.5">CS7</text>
<text x="68.6" y="152.9">HDR-M_2.54_1x4P</text>
<text x="95.1" y="151.7">MP1584EN_moudle</text>
</g>
<text font-size="1.5" fill="#000080" x="65.9" y="51.4">U1</text>
<text font-size="1.5" fill="#00f" x="65.9" y="112.4">ESP32-S3-N16R8</text>
</svg>
